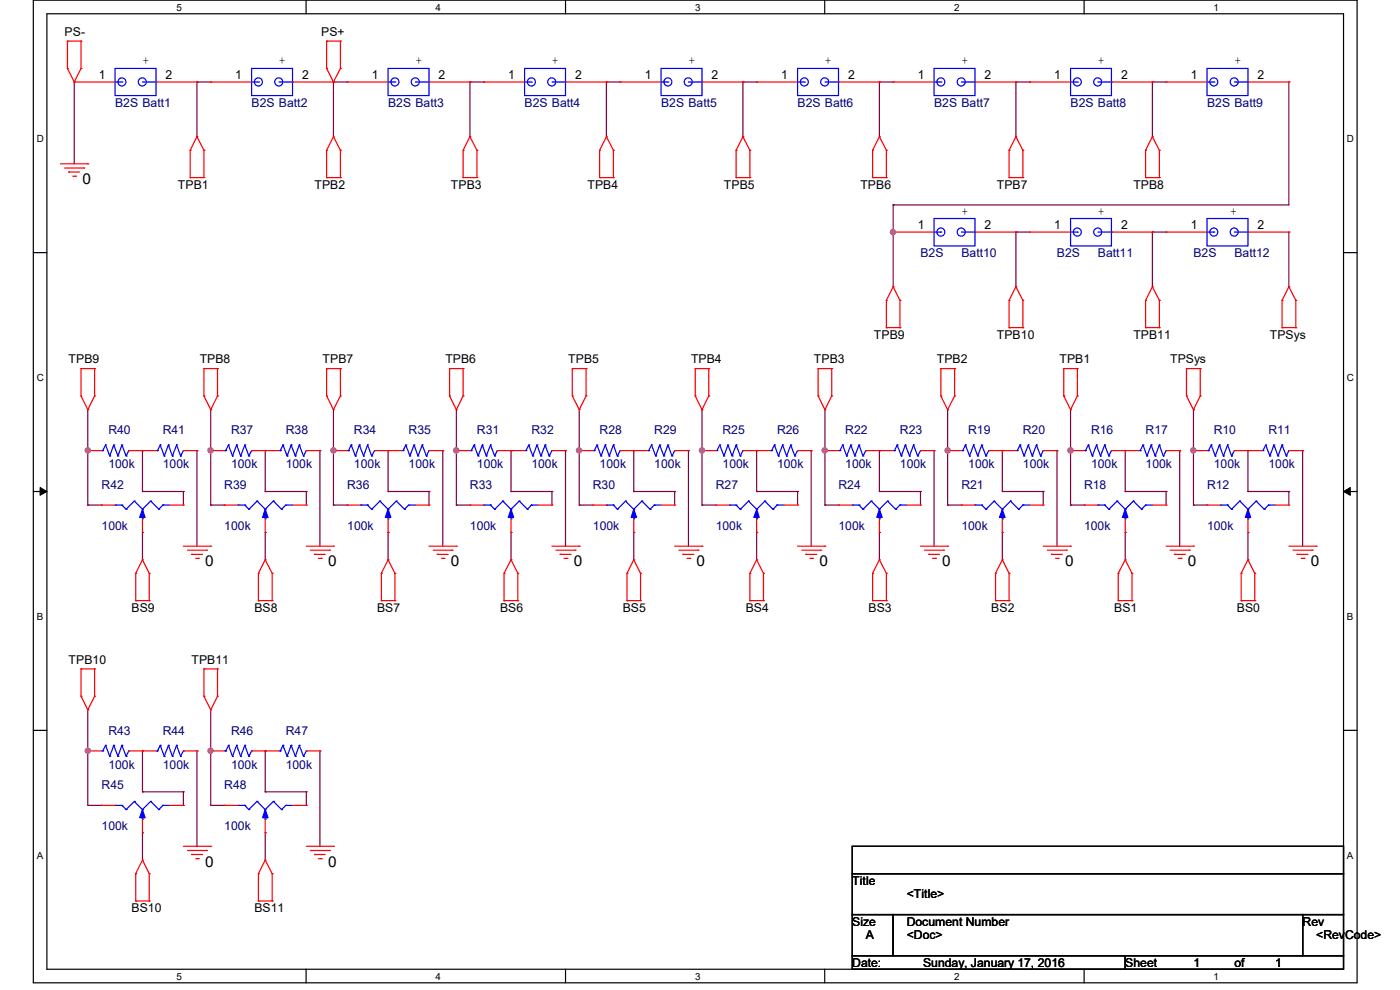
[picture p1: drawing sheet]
<svg xmlns="http://www.w3.org/2000/svg" width="297mm" height="210mm" viewBox="0 0 297 210" stroke-linecap="round" stroke-linejoin="round" font-family="sans-serif">
<path d="M7.1 0h280.8v208.5h-280.8zM9.9 2.9h275.1v202.7h-275.1z" fill="none" stroke="#000" stroke-width=".25"/>
<g fill="#fff">
<path d="M37.4 .3h1.2v2.4h-1.2z"/>
<path d="M37.4 205.9h1.2v2.3h-1.2z"/>
</g>
<path d="M64.9 0v2.9M64.9 205.6v2.9" fill="none" stroke="#000" stroke-width=".25"/>
<g fill="#fff">
<path d="M92.4 .3h1.2v2.4h-1.2z"/>
<path d="M92.4 205.9h1.2v2.3h-1.2z"/>
</g>
<path d="M120 0v2.9M120 205.6v2.9" fill="none" stroke="#000" stroke-width=".25"/>
<g fill="#fff">
<path d="M147.4 .3h1.2v2.4h-1.2z"/>
<path d="M147.4 205.9h1.2v2.3h-1.2z"/>
</g>
<path d="M175 0v2.9M175 205.6v2.9" fill="none" stroke="#000" stroke-width=".25"/>
<g fill="#fff">
<path d="M202.4 .3h1.2v2.4h-1.2z"/>
<path d="M202.4 205.9h1.2v2.3h-1.2z"/>
</g>
<path d="M230 0v2.9M230 205.6v2.9" fill="none" stroke="#000" stroke-width=".25"/>
<g fill="#fff">
<path d="M257.5 .3h1.1v2.4h-1.1z"/>
<path d="M257.5 205.9h1.1v2.3h-1.1z"/>
<path d="M7.8 28.2h1.5v2.4h-1.5z"/>
<path d="M285.7 28.2h1.5v2.4h-1.5z"/>
<path d="M7.8 78.9h1.5v2.3h-1.5z"/>
<path d="M285.7 78.9h1.5v2.3h-1.5z"/>
</g>
<path d="M7.1 53.6h2.8M285 53.6h2.9" fill="none" stroke="#000" stroke-width=".25"/>
<g fill="#fff">
<path d="M7.8 129.6h1.3v2.3h-1.3z"/>
<path d="M285.7 129.6h1.4v2.3h-1.4z"/>
</g>
<path d="M7.1 104.3h2.8M285 104.3h2.9" fill="none" stroke="#000" stroke-width=".25"/>
<path d="M8.5 103.4l1.4 .9-1.4 .8zM285 104.3l1.5-.9v1.7z" fill="#000" stroke="#000" stroke-width=".21"/>
<g fill="#fff">
<path d="M7.8 180.3h1.3v2.3h-1.3z"/>
<path d="M285.7 180.3h1.4v2.3h-1.4z"/>
</g>
<path d="M7.1 154.9h2.8M285 154.9h2.9M180.8 179.5h104.2v5.8h-104.2zM180.8 185.3h104.2v8.7h-104.2zM180.8 194h8.7v8.7h-8.7zM189.5 194h86.9v8.7h-86.9zM276.4 194h8.6v8.7h-8.6zM180.8 202.7h57.9v2.9h-57.9zM238.7 202.7h46.3v2.9h-46.3z" fill="none" stroke="#000" stroke-width=".25"/>
<g fill="none" stroke="#800040" stroke-width=".25">
<path d="M15.7 17.4h.1M15.7 17.4v17.4M41.8 17.4h.1M41.8 17.4h2.9M41.8 17.4v11.6M70.7 17.4h.1M70.7 17.4h3M70.7 17.4v11.6M99.7 17.4h.1M99.7 17.4h2.9M99.7 17.4v11.6M128.7 17.4h.1"/>
<path d="M128.7 17.4h2.9M128.7 17.4v11.6M157.6 17.4h.1M157.6 17.4h2.9M157.6 17.4v11.6M186.6 17.4h.1M186.6 17.4h2.9M186.6 17.4v11.6M215.5 17.4h.1M215.5 17.4h2.9M215.5 17.4v11.6M244.5 17.4h.1"/>
<path d="M244.5 17.4h2.9M244.5 17.4v11.6M273.4 17.4h.1M273.4 17.4v26.1h-83.9M189.5 43.5h.1M189.5 49.2h.1M189.5 43.5v17.3M215.5 49.2h.1M215.5 49.2h2.9M215.5 49.2v11.6M244.5 49.2h.1M244.5 49.2h2.9"/>
<path d="M244.5 49.2v11.6M273.4 49.2h.1M273.4 49.2v11.6M18.6 95.6h.1M18.6 86.9v20.2M30.2 95.6h.1M30.2 95.6v8.7M41.8 95.6h.1M41.8 95.6v20.3M44.7 95.6h.1M44.7 86.9v20.2M56.3 95.6h.1"/>
<path d="M56.3 95.6v8.7M67.9 95.6h.1M67.9 95.6v20.3M70.7 95.6h.1M70.7 86.9v20.2M82.3 95.6h.1M82.3 95.6v8.7M93.9 95.6h.1M93.9 95.6v20.3M96.8 95.6h.1M96.8 86.9v20.2M108.4 95.6h.1"/>
<path d="M108.4 95.6v8.7M120 95.6h.1M120 95.6v20.3M122.9 95.6h.1M122.9 86.9v20.2M134.5 95.6h.1M134.5 95.6v8.7M146 95.6h.1M146 95.6v20.3M148.9 95.6h.1M148.9 86.9v20.2M160.5 95.6h.1"/>
<path d="M160.5 95.6v8.7M172.1 95.6h.1M172.1 95.6v20.3M175 95.6h.1M175 86.9v20.2M186.6 95.6h.1M186.6 95.6v8.7M198.2 95.6h.1M198.2 95.6v20.3M201 95.6h.1M201 86.9v20.2M212.6 95.6h.1"/>
<path d="M212.6 95.6v8.7M224.2 95.6h.1M224.2 95.6v20.3M227.1 95.6h.1M227.1 86.9v20.2M238.7 95.6h.1M238.7 95.6v8.7M250.3 95.6h.1M250.3 95.6v20.3M253.2 95.6h.1M253.2 86.9h.1M253.2 86.9v20.2"/>
<path d="M264.8 95.6h.1M264.8 95.6v8.7M276.4 95.6h.1M276.4 95.6v20.3M18.6 107.1h.1M18.6 107.1h2.9M30.2 112.9h.1M30.2 104.3h.1M30.2 104.3h8.7M30.2 112.9v5.8M38.9 104.3h.1M38.9 104.3v2.8"/>
<path d="M44.7 107.1h.1M44.7 107.1h2.9M56.3 112.9h.1M56.3 104.3h.1M56.3 104.3h8.7M56.3 112.9v5.8M65 104.3h.1M65 104.3v2.8M70.7 107.1h.1M70.7 107.1h3M82.3 112.9h.1M82.3 104.3h.1"/>
<path d="M82.3 104.3h8.7M82.3 112.9v5.8M91 104.3h.1M91 104.3v2.8M96.8 107.1h.1M96.8 107.1h2.9M108.4 112.9h.1M108.4 104.3h.1M108.4 104.3h8.7M108.4 112.9v5.8M117.1 104.3h.1M117.1 104.3v2.8"/>
<path d="M122.9 107.1h.1M122.9 107.1h2.9M134.5 112.9h.1M134.5 104.3h.1M134.5 104.3h8.6M134.5 112.9v5.8M143.1 104.3h.1M143.1 104.3v2.8M148.9 107.1h.1M148.9 107.1h2.9M160.5 112.9h.1M160.5 104.3h.1"/>
<path d="M160.5 104.3h8.7M160.5 112.9v5.8M169.2 104.3h.1M169.2 104.3v2.8M175 107.1h.1M175 107.1h2.9M186.6 112.9h.1M186.6 104.3h.1M186.6 104.3h8.7M186.6 112.9v5.8M195.3 104.3h.1M195.3 104.3v2.8"/>
<path d="M201 107.1h.1M201 107.1h3M212.6 112.9h.1M212.6 104.3h.1M212.6 104.3h8.7M212.6 112.9v5.8M221.3 104.3h.1M221.3 104.3v2.8M227.1 107.1h.1M227.1 107.1h2.9M238.7 112.9h.1M238.7 104.3h.1"/>
<path d="M238.7 104.3h8.7M238.7 112.9v5.8M247.4 104.3h.1M247.4 104.3v2.8M253.2 107.1h.1M253.2 107.1h2.9M264.8 112.9h.1M264.8 104.3h.1M264.8 112.9v5.8M264.8 104.3h8.6M273.4 104.3h.1M273.4 104.3v2.8"/>
<path d="M18.6 159.3h.1M18.6 150.6v20.3h2.9M30.2 159.3h.1M30.2 159.3v8.7M41.8 159.3h.1M41.8 159.3v20.2M44.7 159.3h.1M44.7 150.6v20.3h2.9M56.3 159.3h.1M56.3 159.3v8.7M67.9 159.3h.1M67.9 159.3v20.2"/>
<path d="M21.5 170.9h.1M30.2 176.7h.1M30.2 168h.1M30.2 176.7v5.8M30.2 168h8.7M38.9 168h.1M38.9 168v2.9M47.6 170.9h.1M56.3 176.7h.1M56.3 168h.1M56.3 176.7v5.8M56.3 168h8.7"/>
<path d="M65 168h.1M65 168v2.9"/>
</g>
<g fill="#f0f" stroke="#f0f" stroke-width=".25">
<circle cx="253.2" cy="95.5" r=".55"/>
<circle cx="227.1" cy="95.5" r=".56"/>
<circle cx="201" cy="95.5" r=".55"/>
<circle cx="175" cy="95.5" r=".55"/>
<circle cx="148.9" cy="95.5" r=".55"/>
<circle cx="122.9" cy="95.5" r=".55"/>
<circle cx="96.8" cy="95.5" r=".56"/>
<circle cx="70.7" cy="95.5" r=".55"/>
<circle cx="44.7" cy="95.5" r=".55"/>
<circle cx="18.6" cy="95.5" r=".55"/>
<circle cx="189.4" cy="49.2" r=".55"/>
<circle cx="18.6" cy="159.3" r=".55"/>
<circle cx="44.7" cy="159.3" r=".55"/>
</g>
<g fill="none" stroke="#f00" stroke-width=".25">
<path d="M14.3 14.5h.1M14.3 8.7h.1M14.3 14.5l1.4 2.9M14.3 8.7v5.8M14.3 8.7h2.9M15.7 17.4h.1M15.7 17.4h8.7M17.2 8.7h.1M17.2 14.5h.1M17.2 8.7v5.8M17.2 14.5l-1.5 2.9M33.1 17.4h8.7"/>
<path d="M41.8 17.4h.1M44.7 17.4h.1M44.7 17.4h8.7M62.1 17.4h8.6M69.3 8.7h.1M69.3 14.5h.1M69.3 8.7v5.8M69.3 8.7h2.9M69.3 14.5l1.4 2.9M70.7 17.4h.1M72.2 14.5h.1M72.2 8.7h.1"/>
<path d="M72.2 8.7v5.8M72.2 14.5l-1.5 2.9M73.7 17.4h.1M73.7 17.4h8.6M91 17.4h8.7M99.7 17.4h.1M102.6 17.4h.1M102.6 17.4h8.7M120 17.4h8.7M128.7 17.4h.1M131.6 17.4h.1M131.6 17.4h8.7"/>
<path d="M148.9 17.4h8.7M157.6 17.4h.1M160.5 17.4h.1M160.5 17.4h8.7M177.9 17.4h8.7M186.6 17.4h.1M189.5 17.4h.1M189.5 17.4h8.7M206.8 17.4h8.7M215.5 17.4h.1M218.4 17.4h.1M218.4 17.4h8.7"/>
<path d="M235.8 17.4h8.7M244.5 17.4h.1M247.4 17.4h.1M247.4 17.4h8.7M264.8 17.4h8.6M273.4 17.4h.1M12.8 34.8h5.8M13.7 35.6h4.1M14.6 36.5h.1M14.6 36.5h2.3M15.5 37.4h.5M16 37.4h.1"/>
<path d="M17.8 35.6h.1M18.6 34.8h.1M40.3 37.7h.1M40.3 31.9h.1M40.3 37.7h3M40.3 31.9v5.8M41.8 29h.1M41.8 29l1.5 2.9M41.8 29l-1.5 2.9M43.3 31.9h.1M43.3 37.7h.1M43.3 31.9v5.8"/>
<path d="M69.3 37.7h.1M69.3 31.9h.1M69.3 37.7h2.9M69.3 31.9v5.8M70.7 29h.1M70.7 29l1.5 2.9M70.7 29l-1.4 2.9M72.2 31.9h.1M72.2 37.7h.1M72.2 31.9v5.8M98.3 37.7h.1M98.3 31.9h.1"/>
<path d="M98.3 37.7h2.9M98.3 31.9v5.8M99.7 29h.1M99.7 29l1.5 2.9M99.7 29l-1.4 2.9M101.2 31.9h.1M101.2 37.7h.1M101.2 31.9v5.8M127.2 37.7h.1M127.2 31.9h.1M127.2 37.7h2.9M127.2 31.9v5.8"/>
<path d="M128.7 29h.1M128.7 29l1.4 2.9M128.7 29l-1.5 2.9M130.1 31.9h.1M130.1 37.7h.1M130.1 31.9v5.8M156.2 37.7h.1M156.2 31.9h.1M156.2 37.7h2.9M156.2 31.9v5.8M157.6 29h.1M157.6 29l1.5 2.9"/>
<path d="M157.6 29l-1.4 2.9M159.1 31.9h.1M159.1 37.7h.1M159.1 31.9v5.8M185.1 37.7h.1M185.1 31.9h.1M185.1 31.9v5.8M185.1 37.7h2.9M186.6 29h.1M186.6 29l1.4 2.9M186.6 29l-1.5 2.9M188 31.9h.1"/>
<path d="M188 37.7h.1M188 31.9v5.8M214.1 37.7h.1M214.1 31.9h.1M214.1 31.9v5.8M214.1 37.7h2.9M215.5 29h.1M215.5 29l1.5 2.9M215.5 29l-1.4 2.9M217 31.9h.1M217 37.7h.1M217 31.9v5.8"/>
<path d="M243 37.7h.1M243 31.9h.1M243 37.7h3M243 31.9v5.8M244.5 29h.1M244.5 29l1.5 2.9M244.5 29l-1.5 2.9M246 31.9h.1M246 37.7h.1M246 31.9v5.8M189.5 49.2h.1M189.5 49.2h8.7"/>
<path d="M206.8 49.2h8.7M215.5 49.2h.1M218.4 49.2h.1M218.4 49.2h8.7M235.8 49.2h8.7M244.5 49.2h.1M247.4 49.2h.1M247.4 49.2h8.7M264.8 49.2h8.6M273.4 49.2h.1M17.2 78.2h.1M17.2 78.2h2.9"/>
<path d="M17.2 78.2v5.8M20.1 78.2h.1M20.1 78.2v5.8M43.3 78.2h.1M43.3 78.2h2.8M43.3 78.2v5.8M46.1 78.2h.1M46.1 78.2v5.8M69.3 78.2h.1M69.3 78.2h2.9M69.3 78.2v5.8M72.2 78.2h.1"/>
<path d="M72.2 78.2v5.8M95.4 78.2h.1M95.4 78.2h2.9M95.4 78.2v5.8M98.3 78.2h.1M98.3 78.2v5.8M121.4 78.2h.1M121.4 78.2h2.9M121.4 78.2v5.8M124.3 78.2h.1M124.3 78.2v5.8M147.5 78.2h.1"/>
<path d="M147.5 78.2h2.9M147.5 78.2v5.8M150.4 78.2h.1M150.4 78.2v5.8M173.6 78.2h.1M173.6 78.2h2.8M173.6 78.2v5.8M176.4 78.2h.1M176.4 78.2v5.8M188 69.5h.1M188 63.7h.1M188 63.7v5.8"/>
<path d="M188 69.5h2.9M189.5 60.8h.1M189.5 60.8l1.4 2.9M189.5 60.8l-1.5 2.9M190.9 63.7h.1M190.9 69.5h.1M190.9 63.7v5.8M199.6 78.2h.1M199.6 78.2h2.9M199.6 78.2v5.8M202.5 78.2h.1M202.5 78.2v5.8"/>
<path d="M214.1 69.5h.1M214.1 63.7h.1M214.1 63.7v5.8M214.1 69.5h2.9M215.5 60.8h.1M215.5 60.8l1.5 2.9M215.5 60.8l-1.4 2.9M217 63.7h.1M217 69.5h.1M217 63.7v5.8M225.7 78.2h.1M225.7 78.2h2.9"/>
<path d="M225.7 78.2v5.8M228.6 78.2h.1M228.6 78.2v5.8M243 69.5h.1M243 63.7h.1M243 69.5h3M243 63.7v5.8M244.5 60.8h.1M244.5 60.8l1.5 2.9M244.5 60.8l-1.5 2.9M246 63.7h.1M246 69.5h.1"/>
<path d="M246 63.7v5.8M251.7 78.2h.1M251.7 78.2v5.8M251.7 78.2h2.9M254.6 78.2h.1M254.6 78.2v5.8M272 69.5h.1M272 63.7h.1M272 69.5h2.9M272 63.7v5.8M273.4 60.8h.1M273.4 60.8l1.5 2.9"/>
<path d="M273.4 60.8l-1.4 2.9M274.9 63.7h.1M274.9 69.5h.1M274.9 63.7v5.8M17.2 84h.1M17.2 84l1.4 2.9M18.6 86.9h.1M18.6 95.6h.1M18.6 95.6h2.9M20.1 84h.1M20.1 84l-1.5 2.9M27.3 95.6h5.8"/>
<path d="M30.2 95.6h.1M38.9 95.6h2.9M41.8 95.6h.1M43.3 84h.1M43.3 84l1.4 2.9M44.7 86.9h.1M44.7 95.6h.1M44.7 95.6h2.9M46.1 84h.1M46.1 84l-1.4 2.9M53.4 95.6h5.8M56.3 95.6h.1"/>
<path d="M65 95.6h2.9M67.9 95.6h.1M69.3 84h.1M69.3 84l1.4 2.9M70.7 86.9h.1M70.7 95.6h.1M70.7 95.6h3M72.2 84h.1M72.2 84l-1.5 2.9M79.5 95.6h5.7M82.3 95.6h.1M91 95.6h2.9"/>
<path d="M93.9 95.6h.1M95.4 84h.1M95.4 84l1.4 2.9M96.8 86.9h.1M96.8 95.6h.1M96.8 95.6h2.9M98.3 84h.1M98.3 84l-1.5 2.9M105.5 95.6h5.8M108.4 95.6h.1M117.1 95.6h2.9M120 95.6h.1"/>
<path d="M121.4 84h.1M121.4 84l1.5 2.9M122.9 86.9h.1M122.9 95.6h.1M122.9 95.6h2.9M124.3 84h.1M124.3 84l-1.4 2.9M131.6 95.6h5.8M134.5 95.6h.1M143.1 95.6h2.9M146 95.6h.1M147.5 84h.1"/>
<path d="M147.5 84l1.4 2.9M148.9 86.9h.1M148.9 95.6h.1M148.9 95.6h2.9M150.4 84h.1M150.4 84l-1.5 2.9M157.6 95.6h5.8M160.5 95.6h.1M169.2 95.6h2.9M172.1 95.6h.1M173.6 84h.1M173.6 84l1.4 2.9"/>
<path d="M175 86.9h.1M175 95.6h.1M175 95.6h2.9M176.4 84h.1M176.4 84l-1.4 2.9M183.7 95.6h5.8M186.6 95.6h.1M195.3 95.6h2.9M198.2 95.6h.1M199.6 84h.1M199.6 84l1.4 2.9M201 86.9h.1"/>
<path d="M201 95.6h.1M201 95.6h3M202.5 84h.1M202.5 84l-1.5 2.9M209.8 95.6h5.7M212.6 95.6h.1M221.3 95.6h2.9M224.2 95.6h.1M225.7 84h.1M225.7 84l1.4 2.9M227.1 86.9h.1M227.1 95.6h.1"/>
<path d="M227.1 95.6h2.9M228.6 84h.1M228.6 84l-1.5 2.9M235.8 95.6h5.8M238.7 95.6h.1M247.4 95.6h2.9M250.3 95.6h.1M251.7 84h.1M251.7 84l1.5 2.9M253.2 86.9h.1M253.2 95.6h.1M253.2 95.6h2.9"/>
<path d="M254.6 84h.1M254.6 84l-1.4 2.9M261.9 95.6h5.8M264.8 95.6h.1M273.4 95.6h3M276.4 95.6h.1M21.5 107.1h.1M21.5 107.1h2.9M30.2 118.7h.1M30.2 112.9h.1M30.2 118.7l1.5 2.9M30.2 118.7l-1.4 2.9"/>
<path d="M30.2 110.1v2.8M36 107.1h2.9M38.9 107.1h.1M38.9 115.9h5.8M39.8 116.7h4M40.6 117.6h.1M40.6 117.6h2.4M41.5 118.4h.6M42.1 118.4h.1M43.8 116.7h.1M44.7 115.9h.1M47.6 107.1h.1"/>
<path d="M47.6 107.1h2.9M56.3 118.7h.1M56.3 112.9h.1M56.3 118.7l1.4 2.9M56.3 118.7l-1.5 2.9M56.3 110.1v2.8M62.1 107.1h2.9M65 107.1h.1M65 115.9h5.7M65.8 116.7h4.1M66.7 117.6h.1M66.7 117.6h2.3"/>
<path d="M67.6 118.4h.6M68.2 118.4h.1M69.9 116.7h.1M70.7 115.9h.1M73.7 107.1h.1M73.7 107.1h2.8M82.3 118.7h.1M82.3 112.9h.1M82.3 118.7l1.5 2.9M82.3 118.7l-1.4 2.9M82.3 110.1v2.8M88.1 107.1h2.9"/>
<path d="M91 107.1h.1M91 115.9h5.8M91.9 116.7h4M92.8 117.6h.1M92.8 117.6h2.3M93.6 118.4h.6M94.2 118.4h.1M95.9 116.7h.1M96.8 115.9h.1M99.7 107.1h.1M99.7 107.1h2.9M108.4 118.7h.1"/>
<path d="M108.4 112.9h.1M108.4 118.7l1.5 2.9M108.4 118.7l-1.5 2.9M108.4 110.1v2.8M114.2 107.1h2.9M117.1 107.1h.1M117.1 115.9h5.8M117.9 116.7h4.1M118.8 117.6h.1M118.8 117.6h2.4M119.7 118.4h.6M120.3 118.4h.1"/>
<path d="M122 116.7h.1M122.9 115.9h.1M125.8 107.1h.1M125.8 107.1h2.9M134.5 118.7h.1M134.5 112.9h.1M134.5 118.7l1.4 2.9M134.5 118.7l-1.5 2.9M134.5 110.1v2.8M140.3 107.1h2.8M143.1 107.1h.1M143.1 115.9h5.8"/>
<path d="M144 116.7h4.1M144.9 117.6h.1M144.9 117.6h2.3M145.8 118.4h.5M146.3 118.4h.1M148.1 116.7h.1M148.9 115.9h.1M151.8 107.1h.1M151.8 107.1h2.9M160.5 118.7h.1M160.5 112.9h.1M160.5 118.7l1.5 2.9"/>
<path d="M160.5 118.7l-1.4 2.9M160.5 110.1v2.8M166.3 107.1h2.9M169.2 107.1h.1M169.2 115.9h5.8M170.1 116.7h4M170.9 117.6h.1M170.9 117.6h2.4M171.8 118.4h.6M172.4 118.4h.1M174.1 116.7h.1M175 115.9h.1"/>
<path d="M177.9 107.1h.1M177.9 107.1h2.9M186.6 118.7h.1M186.6 112.9h.1M186.6 118.7l1.4 2.9M186.6 118.7l-1.5 2.9M186.6 110.1v2.8M192.4 107.1h2.9M195.3 107.1h.1M195.3 115.9h5.7M196.1 116.7h4.1M197 117.6h.1"/>
<path d="M197 117.6h2.3M197.9 118.4h.6M198.5 118.4h.1M200.2 116.7h.1M201 115.9h.1M204 107.1h.1M204 107.1h2.8M212.6 118.7h.1M212.6 112.9h.1M212.6 118.7l1.5 2.9M212.6 118.7l-1.4 2.9M212.6 110.1v2.8"/>
<path d="M218.4 107.1h2.9M221.3 107.1h.1M221.3 115.9h5.8M222.2 116.7h4M223.1 117.6h.1M223.1 117.6h2.3M223.9 118.4h.6M224.5 118.4h.1M226.2 116.7h.1M227.1 115.9h.1M230 107.1h.1M230 107.1h2.9"/>
<path d="M238.7 118.7h.1M238.7 112.9h.1M238.7 118.7l1.5 2.9M238.7 118.7l-1.5 2.9M238.7 110.1v2.8M244.5 107.1h2.9M247.4 107.1h.1M247.4 115.9h5.8M248.2 116.7h4.1M249.1 117.6h.1M249.1 117.6h2.4M250 118.4h.6"/>
<path d="M250.6 118.4h.1M252.3 116.7h.1M253.2 115.9h.1M256.1 107.1h.1M256.1 107.1h2.9M264.8 118.7h.1M264.8 112.9h.1M264.8 118.7l1.4 2.9M264.8 118.7l-1.5 2.9M264.8 110.1v2.8M270.6 107.1h2.8M273.4 107.1h.1"/>
<path d="M273.4 115.9h5.8M274.3 116.7h4.1M275.2 117.6h.1M275.2 117.6h2.3M276.1 118.4h.5M276.6 118.4h.1M278.4 116.7h.1M279.2 115.9h.1M28.8 127.4h.1M28.8 121.6h.1M28.8 127.4h2.9M28.8 121.6v5.8"/>
<path d="M31.7 121.6h.1M31.7 127.4h.1M31.7 121.6v5.8M54.8 127.4h.1M54.8 121.6h.1M54.8 127.4h2.9M54.8 121.6v5.8M57.7 121.6h.1M57.7 127.4h.1M57.7 121.6v5.8M80.9 127.4h.1M80.9 121.6h.1"/>
<path d="M80.9 127.4h2.9M80.9 121.6v5.8M83.8 121.6h.1M83.8 127.4h.1M83.8 121.6v5.8M106.9 127.4h.1M106.9 121.6h.1M106.9 127.4h3M106.9 121.6v5.8M109.9 121.6h.1M109.9 127.4h.1M109.9 121.6v5.8"/>
<path d="M133 127.4h.1M133 121.6h.1M133 127.4h2.9M133 121.6v5.8M135.9 121.6h.1M135.9 127.4h.1M135.9 121.6v5.8M159.1 127.4h.1M159.1 121.6h.1M159.1 127.4h2.9M159.1 121.6v5.8M162 121.6h.1"/>
<path d="M162 127.4h.1M162 121.6v5.8M185.1 127.4h.1M185.1 121.6h.1M185.1 127.4h2.9M185.1 121.6v5.8M188 121.6h.1M188 127.4h.1M188 121.6v5.8M211.2 127.4h.1M211.2 121.6h.1M211.2 127.4h2.9"/>
<path d="M211.2 121.6v5.8M214.1 121.6h.1M214.1 127.4h.1M214.1 121.6v5.8M237.2 127.4h.1M237.2 121.6h.1M237.2 127.4h3M237.2 121.6v5.8M240.2 121.6h.1M240.2 127.4h.1M240.2 121.6v5.8M263.3 127.4h.1"/>
<path d="M263.3 121.6h.1M263.3 127.4h2.9M263.3 121.6v5.8M266.2 121.6h.1M266.2 127.4h.1M266.2 121.6v5.8M17.2 141.9h.1M17.2 147.7h.1M17.2 141.9v5.8M17.2 141.9h2.9M17.2 147.7l1.4 2.9M18.6 150.6h.1"/>
<path d="M18.6 159.3h.1M18.6 159.3h2.9M20.1 147.7h.1M20.1 141.9h.1M20.1 141.9v5.8M20.1 147.7l-1.5 2.9M27.3 159.3h5.8M30.2 159.3h.1M38.9 159.3h2.9M41.8 159.3h.1M43.3 141.9h.1M43.3 147.7h.1"/>
<path d="M43.3 141.9v5.8M43.3 141.9h2.8M43.3 147.7l1.4 2.9M44.7 150.6h.1M44.7 159.3h.1M44.7 159.3h2.9M46.1 147.7h.1M46.1 141.9h.1M46.1 141.9v5.8M46.1 147.7l-1.4 2.9M53.4 159.3h5.8M56.3 159.3h.1"/>
<path d="M65 159.3h2.9M67.9 159.3h.1M21.5 170.9h.1M21.5 170.9h2.9M30.2 176.7h.1M30.2 173.8v2.9M36 170.9h2.9M38.9 170.9h.1M38.9 179.5h5.8M44.7 179.5h.1M47.6 170.9h.1M47.6 170.9h2.9"/>
<path d="M56.3 176.7h.1M56.3 173.8v2.9M62.1 170.9h2.9M65 170.9h.1M65 179.5h5.7M70.7 179.5h.1M28.8 191.1h.1M28.8 185.3h.1M28.8 185.3v5.8M28.8 191.1h2.9M30.2 182.5h.1M30.2 182.5l1.5 2.8"/>
<path d="M30.2 182.5l-1.4 2.8M31.7 185.3h.1M31.7 191.1h.1M31.7 185.3v5.8M39.8 180.4h4M40.6 181.3h.1M40.6 181.3h2.4M41.5 182.2h.6M42.1 182.2h.1M43.8 180.4h.1M54.8 191.1h.1M54.8 185.3h.1"/>
<path d="M54.8 185.3v5.8M54.8 191.1h2.9M56.3 182.5h.1M56.3 182.5l1.4 2.8M56.3 182.5l-1.5 2.8M57.7 185.3h.1M57.7 191.1h.1M57.7 185.3v5.8M65.8 180.4h4.1M66.7 181.3h.1M66.7 181.3h2.3M67.6 182.2h.6"/>
<path d="M68.2 182.2h.1M69.9 180.4h.1"/>
</g>
<g fill="none" stroke="#00f" stroke-width=".25">
<path d="M24.4 14.5h8.7v5.8h-8.7zM24.4 17.4h1.5M25.9 17.4h.1M30.2 17.4h2.9M33.1 17.4h.1M53.4 14.5h8.7v5.8h-8.7zM53.4 17.4h1.4M54.8 17.4h.1M59.2 17.4h2.9M62.1 17.4h.1M82.3 14.5h8.7v5.8h-8.7zM82.3 17.4h1.5"/>
<path d="M83.8 17.4h.1M88.1 17.4h2.9M91 17.4h.1M111.3 14.5h8.7v5.8h-8.7zM111.3 17.4h1.4M112.7 17.4h.1M117.1 17.4h2.9M120 17.4h.1M140.3 14.5h8.6v5.8h-8.6zM140.3 17.4h1.4M141.7 17.4h.1M146 17.4h2.9"/>
<path d="M148.9 17.4h.1M169.2 14.5h8.7v5.8h-8.7zM169.2 17.4h1.4M170.6 17.4h.1M175 17.4h2.9M177.9 17.4h.1M198.2 14.5h8.6v5.8h-8.6zM198.2 17.4h1.4M199.6 17.4h.1M204 17.4h2.8M206.8 17.4h.1M227.1 14.5h8.7v5.8h-8.7z"/>
<path d="M227.1 17.4h1.5M228.6 17.4h.1M232.9 17.4h2.9M235.8 17.4h.1M256.1 14.5h8.7v5.8h-8.7zM256.1 17.4h1.4M257.5 17.4h.1M261.9 17.4h2.9M264.8 17.4h.1M198.2 46.4h8.6v5.8h-8.6zM198.2 49.2h1.4M199.6 49.2h.1"/>
<path d="M204 49.2h2.8M206.8 49.2h.1M227.1 46.4h8.7v5.8h-8.7zM227.1 49.2h1.5M228.6 49.2h.1M232.9 49.2h2.9M235.8 49.2h.1M256.1 46.4h8.7v5.8h-8.7zM256.1 49.2h1.4M257.5 49.2h.1M261.9 49.2h2.9M264.8 49.2h.1"/>
<path d="M21.5 95.6h.3M21.8 95.6h.1M22.4 94.4h.1M22.4 94.4l-.6 1.2M22.4 94.4l.9 2.3M23.3 96.7h.1M24.1 94.4h.1M24.1 94.4l-.8 2.3M24.1 94.4l.9 2.3M25 96.7h.1M25.9 94.4h.1M25.9 94.4l-.9 2.3"/>
<path d="M25.9 94.4l.9 2.3M26.8 96.7h.1M27.3 95.6h.1M27.3 95.6l-.5 1.1M33.1 95.6h.3M33.4 95.6h.1M34 94.4h.1M34 94.4l-.6 1.2M34 94.4l.8 2.3M34.8 96.7h.1M35.7 94.4h.1M35.7 94.4l-.9 2.3"/>
<path d="M35.7 94.4l.9 2.3M36.6 96.7h.1M37.5 94.4h.1M37.5 94.4l-.9 2.3M37.5 94.4l.8 2.3M38.3 96.7h.1M38.9 95.6h.1M38.9 95.6l-.6 1.1M47.6 95.6h.3M47.9 95.6h.1M48.5 94.4h.1M48.5 94.4l-.6 1.2"/>
<path d="M48.5 94.4l.8 2.3M49.3 96.7h.1M50.2 94.4h.1M50.2 94.4l-.9 2.3M50.2 94.4l.9 2.3M51.1 96.7h.1M51.9 94.4h.1M51.9 94.4l-.8 2.3M51.9 94.4l.9 2.3M52.8 96.7h.1M53.4 95.6h.1M53.4 95.6l-.6 1.1"/>
<path d="M59.2 95.6h.3M59.5 95.6h.1M60 94.4h.1M60 94.4l-.5 1.2M60 94.4l.9 2.3M60.9 96.7h.1M61.8 94.4h.1M61.8 94.4l-.9 2.3M61.8 94.4l.9 2.3M62.7 96.7h.1M63.5 94.4h.1M63.5 94.4l-.8 2.3"/>
<path d="M63.5 94.4l.9 2.3M64.4 96.7h.1M65 95.6h.1M65 95.6l-.6 1.1M73.7 95.6h.3M74 95.6h.1M74.5 94.4h.1M74.5 94.4l-.5 1.2M74.5 94.4l.9 2.3M75.4 96.7h.1M76.2 94.4h.1M76.2 94.4l-.8 2.3"/>
<path d="M76.2 94.4l.9 2.3M77.1 96.7h.1M78 94.4h.1M78 94.4l-.9 2.3M78 94.4l.9 2.3M78.9 96.7h.1M79.5 95.6h.1M79.5 95.6l-.6 1.1M85.2 95.6h.3M85.5 95.6h.1M86.1 94.4h.1M86.1 94.4l-.6 1.2"/>
<path d="M86.1 94.4l.9 2.3M87 96.7h.1M87.8 94.4h.1M87.8 94.4l-.8 2.3M87.8 94.4l.9 2.3M88.7 96.7h.1M89.6 94.4h.1M89.6 94.4l-.9 2.3M89.6 94.4l.9 2.3M90.5 96.7h.1M91 95.6h.1M91 95.6l-.5 1.1"/>
<path d="M99.7 95.6h.3M100 95.6h.1M100.6 94.4h.1M100.6 94.4l-.6 1.2M100.6 94.4l.8 2.3M101.4 96.7h.1M102.3 94.4h.1M102.3 94.4l-.9 2.3M102.3 94.4l.9 2.3M103.2 96.7h.1M104.1 94.4h.1M104.1 94.4l-.9 2.3"/>
<path d="M104.1 94.4l.8 2.3M104.9 96.7h.1M105.5 95.6h.1M105.5 95.6l-.6 1.1M111.3 95.6h.3M111.6 95.6h.1M112.2 94.4h.1M112.2 94.4l-.6 1.2M112.2 94.4l.8 2.3M113 96.7h.1M113.9 94.4h.1M113.9 94.4l-.9 2.3"/>
<path d="M113.9 94.4l.9 2.3M114.8 96.7h.1M115.7 94.4h.1M115.7 94.4l-.9 2.3M115.7 94.4l.8 2.3M116.5 96.7h.1M117.1 95.6h.1M117.1 95.6l-.6 1.1M125.8 95.6h.3M126.1 95.6h.1M126.7 94.4h.1M126.7 94.4l-.6 1.2"/>
<path d="M126.7 94.4l.8 2.3M127.5 96.7h.1M128.4 94.4h.1M128.4 94.4l-.9 2.3M128.4 94.4l.8 2.3M129.2 96.7h.1M130.1 94.4h.1M130.1 94.4l-.9 2.3M130.1 94.4l.9 2.3M131 96.7h.1M131.6 95.6h.1M131.6 95.6l-.6 1.1"/>
<path d="M137.4 95.6h.2M137.6 95.6h.1M138.2 94.4h.1M138.2 94.4l-.6 1.2M138.2 94.4l.9 2.3M139.1 96.7h.1M140 94.4h.1M140 94.4l-.9 2.3M140 94.4l.8 2.3M140.8 96.7h.1M141.7 94.4h.1M141.7 94.4l-.9 2.3"/>
<path d="M141.7 94.4l.9 2.3M142.6 96.7h.1M143.1 95.6h.1M143.1 95.6l-.5 1.1M151.8 95.6h.3M152.1 95.6h.1M152.7 94.4h.1M152.7 94.4l-.6 1.2M152.7 94.4l.9 2.3M153.6 96.7h.1M154.4 94.4h.1M154.4 94.4l-.8 2.3"/>
<path d="M154.4 94.4l.9 2.3M155.3 96.7h.1M156.2 94.4h.1M156.2 94.4l-.9 2.3M156.2 94.4l.9 2.3M157.1 96.7h.1M157.6 95.6h.1M157.6 95.6l-.5 1.1M163.4 95.6h.3M163.7 95.6h.1M164.3 94.4h.1M164.3 94.4l-.6 1.2"/>
<path d="M164.3 94.4l.8 2.3M165.1 96.7h.1M166 94.4h.1M166 94.4l-.9 2.3M166 94.4l.9 2.3M166.9 96.7h.1M167.8 94.4h.1M167.8 94.4l-.9 2.3M167.8 94.4l.8 2.3M168.6 96.7h.1M169.2 95.6h.1M169.2 95.6l-.6 1.1"/>
<path d="M177.9 95.6h.3M178.2 95.6h.1M178.8 94.4h.1M178.8 94.4l-.6 1.2M178.8 94.4l.8 2.3M179.6 96.7h.1M180.5 94.4h.1M180.5 94.4l-.9 2.3M180.5 94.4l.9 2.3M181.4 96.7h.1M182.2 94.4h.1M182.2 94.4l-.8 2.3"/>
<path d="M182.2 94.4l.9 2.3M183.1 96.7h.1M183.7 95.6h.1M183.7 95.6l-.6 1.1M189.5 95.6h.3M189.8 95.6h.1M190.3 94.4h.1M190.3 94.4l-.5 1.2M190.3 94.4l.9 2.3M191.2 96.7h.1M192.1 94.4h.1M192.1 94.4l-.9 2.3"/>
<path d="M192.1 94.4l.9 2.3M193 96.7h.1M193.8 94.4h.1M193.8 94.4l-.8 2.3M193.8 94.4l.9 2.3M194.7 96.7h.1M195.3 95.6h.1M195.3 95.6l-.6 1.1M204 95.6h.3M204.3 95.6h.1M204.8 94.4h.1M204.8 94.4l-.5 1.2"/>
<path d="M204.8 94.4l.9 2.3M205.7 96.7h.1M206.5 94.4h.1M206.5 94.4l-.8 2.3M206.5 94.4l.9 2.3M207.4 96.7h.1M208.3 94.4h.1M208.3 94.4l-.9 2.3M208.3 94.4l.9 2.3M209.2 96.7h.1M209.8 95.6h.1M209.8 95.6l-.6 1.1"/>
<path d="M215.5 95.6h.3M215.8 95.6h.1M216.4 94.4h.1M216.4 94.4l-.6 1.2M216.4 94.4l.9 2.3M217.3 96.7h.1M218.1 94.4h.1M218.1 94.4l-.8 2.3M218.1 94.4l.9 2.3M219 96.7h.1M219.9 94.4h.1M219.9 94.4l-.9 2.3"/>
<path d="M219.9 94.4l.9 2.3M220.8 96.7h.1M221.3 95.6h.1M221.3 95.6l-.5 1.1M230 95.6h.3M230.3 95.6h.1M230.9 94.4h.1M230.9 94.4l-.6 1.2M230.9 94.4l.8 2.3M231.7 96.7h.1M232.6 94.4h.1M232.6 94.4l-.9 2.3"/>
<path d="M232.6 94.4l.9 2.3M233.5 96.7h.1M234.4 94.4h.1M234.4 94.4l-.9 2.3M234.4 94.4l.8 2.3M235.2 96.7h.1M235.8 95.6h.1M235.8 95.6l-.6 1.1M241.6 95.6h.3M241.9 95.6h.1M242.5 94.4h.1M242.5 94.4l-.6 1.2"/>
<path d="M242.5 94.4l.8 2.3M243.3 96.7h.1M244.2 94.4h.1M244.2 94.4l-.9 2.3M244.2 94.4l.9 2.3M245.1 96.7h.1M246 94.4h.1M246 94.4l-.9 2.3M246 94.4l.8 2.3M246.8 96.7h.1M247.4 95.6h.1M247.4 95.6l-.6 1.1"/>
<path d="M256.1 95.6h.3M256.4 95.6h.1M257 94.4h.1M257 94.4l-.6 1.2M257 94.4l.8 2.3M257.8 96.7h.1M258.7 94.4h.1M258.7 94.4l-.9 2.3M258.7 94.4l.8 2.3M259.5 96.7h.1M260.4 94.4h.1M260.4 94.4l-.9 2.3"/>
<path d="M260.4 94.4l.9 2.3M261.3 96.7h.1M261.9 95.6h.1M261.9 95.6l-.6 1.1M267.7 95.6h.2M267.9 95.6h.1M268.5 94.4h.1M268.5 94.4l-.6 1.2M268.5 94.4l.9 2.3M269.4 96.7h.1M270.3 94.4h.1M270.3 94.4l-.9 2.3"/>
<path d="M270.3 94.4l.8 2.3M271.1 96.7h.1M272 94.4h.1M272 94.4l-.9 2.3M272 94.4l.9 2.3M272.9 96.7h.1M273.4 95.6h.1M273.4 95.6l-.5 1.1M24.4 107.1h.1M24.4 107.1h1.5M25.9 107.1h.1M25.9 107.1l.9 .9"/>
<path d="M26.8 108h.1M28.5 106.3h.1M28.5 106.3l1.7 1.7M28.5 106.3l-1.7 1.7M30.2 108h.1M30.2 110.1h.1M30.2 109.5v.6M32 106.3h.1M32 106.3l1.7 1.7M32 106.3l-1.8 1.7M33.7 108h.1M34.5 107.1h.1"/>
<path d="M34.5 107.1h1.5M34.5 107.1l-.8 .9M50.5 107.1h.1M50.5 107.1h1.4M51.9 107.1h.1M51.9 107.1l.9 .9M52.8 108h.1M54.5 106.3h.1M54.5 106.3l1.8 1.7M54.5 106.3l-1.7 1.7M56.3 108h.1M56.3 110.1h.1"/>
<path d="M56.3 109.5v.6M58 106.3h.1M58 106.3l1.7 1.7M58 106.3l-1.7 1.7M59.7 108h.1M60.6 107.1h.1M60.6 107.1h1.5M60.6 107.1l-.9 .9M76.5 107.1h.1M76.5 107.1h1.5M78 107.1h.1M78 107.1l.9 .9"/>
<path d="M78.9 108h.1M80.6 106.3h.1M80.6 106.3l1.7 1.7M80.6 106.3l-1.7 1.7M82.3 108h.1M82.3 110.1h.1M82.3 109.5v.6M84.1 106.3h.1M84.1 106.3l1.7 1.7M84.1 106.3l-1.8 1.7M85.8 108h.1M86.7 107.1h.1"/>
<path d="M86.7 107.1h1.4M86.7 107.1l-.9 .9M102.6 107.1h.1M102.6 107.1h1.5M104.1 107.1h.1M104.1 107.1l.8 .9M104.9 108h.1M106.7 106.3h.1M106.7 106.3l1.7 1.7M106.7 106.3l-1.8 1.7M108.4 108h.1M108.4 110.1h.1"/>
<path d="M108.4 109.5v.6M110.2 106.3h.1M110.2 106.3l1.7 1.7M110.2 106.3l-1.8 1.7M111.9 108h.1M112.7 107.1h.1M112.7 107.1h1.5M112.7 107.1l-.8 .9M128.7 107.1h.1M128.7 107.1h1.4M130.1 107.1h.1M130.1 107.1l.9 .9"/>
<path d="M131 108h.1M132.7 106.3h.1M132.7 106.3l1.8 1.7M132.7 106.3l-1.7 1.7M134.5 108h.1M134.5 110.1h.1M134.5 109.5v.6M136.2 106.3h.1M136.2 106.3l1.7 1.7M136.2 106.3l-1.7 1.7M137.9 108h.1M138.8 107.1h.1"/>
<path d="M138.8 107.1h1.5M138.8 107.1l-.9 .9M154.7 107.1h.1M154.7 107.1h1.5M156.2 107.1h.1M156.2 107.1l.9 .9M157.1 108h.1M158.8 106.3h.1M158.8 106.3l1.7 1.7M158.8 106.3l-1.7 1.7M160.5 108h.1M160.5 110.1h.1"/>
<path d="M160.5 109.5v.6M162.3 106.3h.1M162.3 106.3l1.7 1.7M162.3 106.3l-1.8 1.7M164 108h.1M164.8 107.1h.1M164.8 107.1h1.5M164.8 107.1l-.8 .9M180.8 107.1h.1M180.8 107.1h1.4M182.2 107.1h.1M182.2 107.1l.9 .9"/>
<path d="M183.1 108h.1M184.8 106.3h.1M184.8 106.3l1.8 1.7M184.8 106.3l-1.7 1.7M186.6 108h.1M186.6 110.1h.1M186.6 109.5v.6M188.3 106.3h.1M188.3 106.3l1.7 1.7M188.3 106.3l-1.7 1.7M190 108h.1M190.9 107.1h.1"/>
<path d="M190.9 107.1h1.5M190.9 107.1l-.9 .9M206.8 107.1h.1M206.8 107.1h1.5M208.3 107.1h.1M208.3 107.1l.9 .9M209.2 108h.1M210.9 106.3h.1M210.9 106.3l1.7 1.7M210.9 106.3l-1.7 1.7M212.6 108h.1M212.6 110.1h.1"/>
<path d="M212.6 109.5v.6M214.4 106.3h.1M214.4 106.3l1.7 1.7M214.4 106.3l-1.8 1.7M216.1 108h.1M217 107.1h.1M217 107.1h1.4M217 107.1l-.9 .9M232.9 107.1h.1M232.9 107.1h1.5M234.4 107.1h.1M234.4 107.1l.8 .9"/>
<path d="M235.2 108h.1M237 106.3h.1M237 106.3l1.7 1.7M237 106.3l-1.8 1.7M238.7 108h.1M238.7 110.1h.1M238.7 109.5v.6M240.5 106.3h.1M240.5 106.3l1.7 1.7M240.5 106.3l-1.8 1.7M242.2 108h.1M243 107.1h.1"/>
<path d="M243 107.1h1.5M243 107.1l-.8 .9M259 107.1h.1M259 107.1h1.4M260.4 107.1h.1M260.4 107.1l.9 .9M261.3 108h.1M263 106.3h.1M263 106.3l1.8 1.7M263 106.3l-1.7 1.7M264.8 108h.1M264.8 110.1h.1"/>
<path d="M264.8 109.5v.6M266.5 106.3h.1M266.5 106.3l1.7 1.7M266.5 106.3l-1.7 1.7M268.2 108h.1M269.1 107.1h.1M269.1 107.1h1.5M269.1 107.1l-.9 .9M21.5 159.3h.3M21.8 159.3h.1M22.4 158.1h.1M22.4 158.1l-.6 1.2"/>
<path d="M22.4 158.1l.9 2.3M24.1 158.1h.1M24.1 158.1l-.8 2.3M24.1 158.1l.9 2.3M25.9 158.1h.1M25.9 158.1l-.9 2.3M25.9 158.1l.9 2.3M27.3 159.3h.1M27.3 159.3l-.5 1.1M33.1 159.3h.3M33.4 159.3h.1M34 158.1h.1"/>
<path d="M34 158.1l-.6 1.2M34 158.1l.8 2.3M35.7 158.1h.1M35.7 158.1l-.9 2.3M35.7 158.1l.9 2.3M37.5 158.1h.1M37.5 158.1l-.9 2.3M37.5 158.1l.8 2.3M38.9 159.3h.1M38.9 159.3l-.6 1.1M47.6 159.3h.3M47.9 159.3h.1"/>
<path d="M48.5 158.1h.1M48.5 158.1l-.6 1.2M48.5 158.1l.8 2.3M50.2 158.1h.1M50.2 158.1l-.9 2.3M50.2 158.1l.9 2.3M51.9 158.1h.1M51.9 158.1l-.8 2.3M51.9 158.1l.9 2.3M53.4 159.3h.1M53.4 159.3l-.6 1.1M59.2 159.3h.3"/>
<path d="M59.5 159.3h.1M60 158.1h.1M60 158.1l-.5 1.2M60 158.1l.9 2.3M61.8 158.1h.1M61.8 158.1l-.9 2.3M61.8 158.1l.9 2.3M63.5 158.1h.1M63.5 158.1l-.8 2.3M63.5 158.1l.9 2.3M65 159.3h.1M65 159.3l-.6 1.1"/>
<path d="M23.3 160.4h.1M24.4 170.9h.1M24.4 170.9h1.5M25 160.4h.1M25.9 170.9h.1M25.9 170.9l.9 .8M26.8 160.4h.1M26.8 171.7h.1M28.5 170h.1M28.5 170l1.7 1.7M28.5 170l-1.7 1.7M30.2 171.7h.1"/>
<path d="M30.2 173.8h.1M30.2 173.2v.6M32 170h.1M32 170l1.7 1.7M32 170l-1.8 1.7M33.7 171.7h.1M34.5 170.9h.1M34.5 170.9h1.5M34.5 170.9l-.8 .8M34.8 160.4h.1M36.6 160.4h.1M38.3 160.4h.1"/>
<path d="M49.3 160.4h.1M50.5 170.9h.1M50.5 170.9h1.4M51.1 160.4h.1M51.9 170.9h.1M51.9 170.9l.9 .8M52.8 160.4h.1M52.8 171.7h.1M54.5 170h.1M54.5 170l1.8 1.7M54.5 170l-1.7 1.7M56.3 171.7h.1"/>
<path d="M56.3 173.8h.1M56.3 173.2v.6M58 170h.1M58 170l1.7 1.7M58 170l-1.7 1.7M59.7 171.7h.1M60.6 170.9h.1M60.6 170.9h1.5M60.6 170.9l-.9 .8M60.9 160.4h.1M62.7 160.4h.1M64.4 160.4h.1"/>
<circle cx="25.9" cy="17.4" r=".86"/>
<circle cx="30.2" cy="17.4" r=".86"/>
<circle cx="54.8" cy="17.4" r=".86"/>
<circle cx="59.1" cy="17.4" r=".86"/>
<circle cx="83.8" cy="17.4" r=".86"/>
<circle cx="88.1" cy="17.4" r=".86"/>
<circle cx="112.7" cy="17.4" r=".86"/>
<circle cx="117" cy="17.4" r=".86"/>
<circle cx="141.7" cy="17.4" r=".86"/>
<circle cx="146" cy="17.4" r=".86"/>
<circle cx="170.6" cy="17.4" r=".86"/>
<circle cx="175" cy="17.4" r=".86"/>
<circle cx="199.6" cy="17.4" r=".86"/>
<circle cx="203.9" cy="17.4" r=".86"/>
<circle cx="228.5" cy="17.4" r=".86"/>
<circle cx="232.9" cy="17.4" r=".86"/>
<circle cx="257.5" cy="17.4" r=".86"/>
<circle cx="261.8" cy="17.4" r=".86"/>
<circle cx="199.6" cy="49.2" r=".86"/>
<circle cx="203.9" cy="49.2" r=".86"/>
<circle cx="228.5" cy="49.2" r=".86"/>
<circle cx="232.9" cy="49.2" r=".86"/>
<circle cx="257.5" cy="49.2" r=".86"/>
<circle cx="261.8" cy="49.2" r=".86"/>
</g>
<g fill="#00f" stroke="#00f" stroke-width=".25">
<path d="M108.4 108l.6 1.8h-1.2z"/>
<path d="M134.5 108l.5 1.8h-1.1z"/>
<path d="M82.3 108l.6 1.8h-1.2z"/>
<path d="M264.8 108l.5 1.8h-1.1z"/>
<path d="M160.5 108l.6 1.8h-1.2z"/>
<path d="M30.2 171.7l.6 1.8h-1.2z"/>
<path d="M56.3 108l.6 1.8h-1.2z"/>
<path d="M186.6 108l.6 1.8h-1.2z"/>
<path d="M238.7 108l.6 1.8h-1.2z"/>
<path d="M30.2 108l.6 1.8h-1.2z"/>
<path d="M212.6 108l.6 1.8h-1.2z"/>
<path d="M56.3 171.7l.6 1.8h-1.2z"/>
</g>
<g font-size="3.2">
<text x="17.5" y="39.1">0</text>
<text x="43.5" y="120.1">0</text>
<text x="69.6" y="120.1">0</text>
<text x="95.7" y="120.1">0</text>
<text x="121.7" y="120.1">0</text>
<text x="147.8" y="120.1">0</text>
<text x="173.8" y="120.1">0</text>
<text x="199.9" y="120.1">0</text>
<text x="226" y="120.1">0</text>
<text x="252" y="120.1">0</text>
<text x="278.1" y="120.1">0</text>
<text x="43.5" y="183.9">0</text>
<text x="69.6" y="183.9">0</text>
</g>
<g font-size="2.6">
<text x="13.7" y="7.6">PS-</text>
<text x="68.2" y="7.6">PS+</text>
<text x="21" y="16.8">1</text>
<text x="30.2" y="13.7">+</text>
<text x="35.1" y="16.8">2</text>
<text x="49.9" y="16.8">1</text>
<text x="59.2" y="13.7">+</text>
<text x="64.1" y="16.8">2</text>
<text x="78.9" y="16.8">1</text>
<text x="88.1" y="13.7">+</text>
<text x="93" y="16.8">2</text>
<text x="107.8" y="16.8">1</text>
<text x="117.1" y="13.7">+</text>
<text x="122" y="16.8">2</text>
<text x="136.8" y="16.8">1</text>
<text x="146.1" y="13.7">+</text>
<text x="151" y="16.8">2</text>
<text x="165.7" y="16.8">1</text>
<text x="175" y="13.7">+</text>
<text x="179.9" y="16.8">2</text>
<text x="194.7" y="16.8">1</text>
<text x="204" y="13.7">+</text>
<text x="208.9" y="16.8">2</text>
<text x="223.6" y="16.8">1</text>
<text x="232.9" y="13.7">+</text>
<text x="237.8" y="16.8">2</text>
<text x="252.6" y="16.8">1</text>
<text x="261.9" y="13.7">+</text>
<text x="266.8" y="16.8">2</text>
<text x="37.8" y="40">TPB1</text>
<text x="66.7" y="40">TPB2</text>
<text x="95.7" y="40">TPB3</text>
<text x="124.6" y="40">TPB4</text>
<text x="153.6" y="40">TPB5</text>
<text x="182.5" y="40">TPB6</text>
<text x="211.5" y="40">TPB7</text>
<text x="240.5" y="40">TPB8</text>
<text x="204" y="45.5">+</text>
<text x="232.9" y="45.5">+</text>
<text x="261" y="45.5">+</text>
<text x="194.7" y="48.6">1</text>
<text x="208.9" y="48.6">2</text>
<text x="223.6" y="48.6">1</text>
<text x="237.8" y="48.6">2</text>
<text x="252.6" y="48.6">1</text>
<text x="266.8" y="48.6">2</text>
<text x="185.4" y="71.8">TPB9</text>
<text x="211.5" y="71.8">TPB10</text>
<text x="240.5" y="71.8">TPB11</text>
<text x="269.4" y="71.8">TPSys</text>
<text x="14.6" y="77">TPB9</text>
<text x="42.4" y="77">TPB8</text>
<text x="68.5" y="77">TPB7</text>
<text x="94.5" y="77">TPB6</text>
<text x="120.6" y="77">TPB5</text>
<text x="146.6" y="77">TPB4</text>
<text x="172.7" y="77">TPB3</text>
<text x="198.8" y="77">TPB2</text>
<text x="224.8" y="77">TPB1</text>
<text x="248.2" y="77">TPSys</text>
<text x="27.9" y="129.8">BS9</text>
<text x="54" y="129.8">BS8</text>
<text x="80" y="129.8">BS7</text>
<text x="106.1" y="129.8">BS6</text>
<text x="132.1" y="129.8">BS5</text>
<text x="158.2" y="129.8">BS4</text>
<text x="184.3" y="129.8">BS3</text>
<text x="210.3" y="129.8">BS2</text>
<text x="236.4" y="129.8">BS1</text>
<text x="262.4" y="129.8">BS0</text>
<text x="14.6" y="140.8">TPB10</text>
<text x="40.6" y="140.8">TPB11</text>
<text x="180.8" y="187.7">Title</text>
<text x="192.4" y="190.6">&lt;Title&gt;</text>
<text x="27.9" y="193.5">BS10</text>
<text x="54" y="193.5">BS11</text>
<text x="180.8" y="196.3">Size</text>
<text x="192.4" y="196.3">Document Number</text>
<text x="276.4" y="196.3">Rev</text>
<text x="183.7" y="199.3">A</text>
<text x="192.4" y="199.3">&lt;Doc&gt;</text>
<text x="279.2" y="199.3">&lt;RevCode&gt;</text>
<text x="180.8" y="205.1">Date:</text>
<text x="195.8" y="205.1">Sunday, January 17, 2016</text>
<text x="238.7" y="205.1">Sheet</text>
<text x="253.2" y="205.1">1</text>
<text x="261.9" y="205.1">of</text>
<text x="270.5" y="205.1">1</text>
</g>
<g font-size="2.6" fill="#000080">
<text x="24.4" y="22.6">B2S Batt1</text>
<text x="53.4" y="22.6">B2S Batt2</text>
<text x="82.3" y="22.6">B2S Batt3</text>
<text x="111.3" y="22.6">B2S Batt4</text>
<text x="140.2" y="22.6">B2S Batt5</text>
<text x="169.2" y="22.6">B2S Batt6</text>
<text x="198.2" y="22.6">B2S Batt7</text>
<text x="227.1" y="22.6">B2S Batt8</text>
<text x="256.1" y="22.6">B2S Batt9</text>
<text x="195.3" y="54.5">B2S</text>
<text x="204" y="54.5">Batt10</text>
<text x="224.2" y="54.5">B2S</text>
<text x="232.9" y="54.5">Batt11</text>
<text x="253.2" y="54.5">B2S</text>
<text x="261.9" y="54.5">Batt12</text>
<text x="23" y="92.1">R40</text>
<text x="34.5" y="92.1">R41</text>
<text x="49" y="92.1">R37</text>
<text x="60.6" y="92.1">R38</text>
<text x="75.1" y="92.1">R34</text>
<text x="86.7" y="92.1">R35</text>
<text x="101.2" y="92.1">R31</text>
<text x="112.7" y="92.1">R32</text>
<text x="127.2" y="92.1">R28</text>
<text x="138.8" y="92.1">R29</text>
<text x="153.3" y="92.1">R25</text>
<text x="164.8" y="92.1">R26</text>
<text x="179.3" y="92.1">R22</text>
<text x="190.9" y="92.1">R23</text>
<text x="205.4" y="92.1">R19</text>
<text x="217" y="92.1">R20</text>
<text x="231.5" y="92.1">R16</text>
<text x="243" y="92.1">R17</text>
<text x="257.5" y="92.1">R10</text>
<text x="269.1" y="92.1">R11</text>
<text x="23" y="99.4">100k</text>
<text x="34.5" y="99.4">100k</text>
<text x="49" y="99.4">100k</text>
<text x="60.6" y="99.4">100k</text>
<text x="75.1" y="99.4">100k</text>
<text x="86.7" y="99.4">100k</text>
<text x="101.2" y="99.4">100k</text>
<text x="112.7" y="99.4">100k</text>
<text x="127.2" y="99.4">100k</text>
<text x="138.8" y="99.4">100k</text>
<text x="153.3" y="99.4">100k</text>
<text x="164.8" y="99.4">100k</text>
<text x="179.3" y="99.4">100k</text>
<text x="190.9" y="99.4">100k</text>
<text x="205.4" y="99.4">100k</text>
<text x="217" y="99.4">100k</text>
<text x="231.5" y="99.4">100k</text>
<text x="243" y="99.4">100k</text>
<text x="257.5" y="99.4">100k</text>
<text x="269.1" y="99.4">100k</text>
<text x="21.5" y="103.7">R42</text>
<text x="47.6" y="103.7">R39</text>
<text x="73.7" y="103.7">R36</text>
<text x="99.7" y="103.7">R33</text>
<text x="125.8" y="103.7">R30</text>
<text x="151.8" y="103.7">R27</text>
<text x="177.9" y="103.7">R24</text>
<text x="204" y="103.7">R21</text>
<text x="230" y="103.7">R18</text>
<text x="256.1" y="103.7">R12</text>
<text x="21.5" y="112.4">100k</text>
<text x="47.6" y="112.4">100k</text>
<text x="73.7" y="112.4">100k</text>
<text x="99.7" y="112.4">100k</text>
<text x="125.8" y="112.4">100k</text>
<text x="151.8" y="112.4">100k</text>
<text x="177.9" y="112.4">100k</text>
<text x="204" y="112.4">100k</text>
<text x="230" y="112.4">100k</text>
<text x="256.1" y="112.4">100k</text>
<text x="23" y="155.8">R43</text>
<text x="34.5" y="155.8">R44</text>
<text x="49" y="155.8">R46</text>
<text x="60.6" y="155.8">R47</text>
<text x="21.5" y="167.4">R45</text>
<text x="23" y="163.1">100k</text>
<text x="34.5" y="163.1">100k</text>
<text x="47.6" y="167.4">R48</text>
<text x="49" y="163.1">100k</text>
<text x="60.6" y="163.1">100k</text>
<text x="21.5" y="176.1">100k</text>
<text x="47.6" y="176.1">100k</text>
</g>
<g font-size="2.1">
<text x="37.4" y="2.2">5</text>
<text x="92.4" y="2.2">4</text>
<text x="147.4" y="2.2">3</text>
<text x="202.4" y="2.2">2</text>
<text x="257.5" y="2.2">1</text>
<text x="7.8" y="30.1">D</text>
<text x="285.8" y="30.1">D</text>
<text x="7.8" y="80.8">C</text>
<text x="285.8" y="80.8">C</text>
<text x="7.8" y="131.5">B</text>
<text x="285.8" y="131.5">B</text>
<text x="7.8" y="182.2">A</text>
<text x="285.8" y="182.2">A</text>
<text x="37.4" y="207.8">5</text>
<text x="92.4" y="207.8">4</text>
<text x="147.4" y="207.8">3</text>
<text x="202.4" y="207.8">2</text>
<text x="257.5" y="207.8">1</text>
</g>
</svg>
